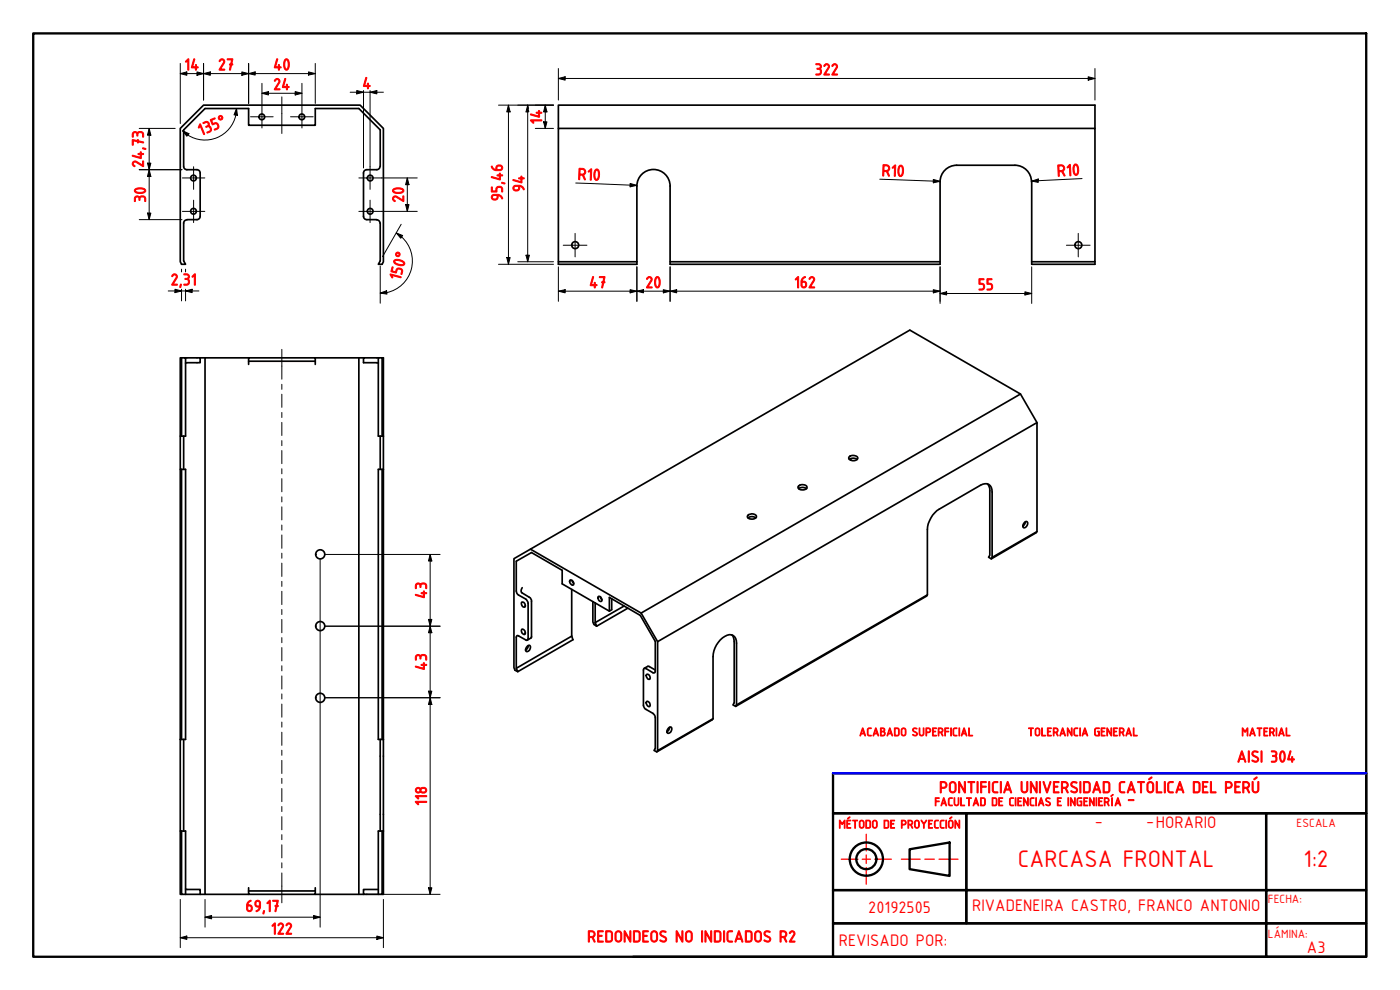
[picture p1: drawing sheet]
<svg xmlns="http://www.w3.org/2000/svg" width="420mm" height="297mm" viewBox="0 0 420 297" stroke-linecap="round" stroke-linejoin="round" font-family="sans-serif">
<!-- layer: Visible (ISO) -->
<g fill="none" stroke="#000" stroke-width=".51">
<path d="M167.6 38.5v-7h161v7M56.1 50.9h3a.98 .98 0 0 1 1 1v13M110.1 50.9a.98 .98 0 0 0-1 1v13M114 49.9a.98 .98 0 0 1-.9 1h-3M114.1 49.9v-10.9l-6.4-6.4h-13.1v5h-20v-5h-13.1l-6.4 6.4v10.9a.99 .99 0 0 0 1 1M287.1 49.6h17.5a5 5 0 0 1 5 5M287.1 49.6a5 5 0 0 0-5 5v24.7h-81v-23.5a5 5 0 0 0-5-5 5 5 0 0 0-5 5v23.5h-23.5v-.8M309.6 54.5v24.8h19v-.8M56.1 66a.99 .99 0 0 0-1 .9v11.4l.6 1h-1.2l-.4-.8v-40l7-7h47l7 7v40l-.4 .8h-1.2l.6-1v-11.4M60.1 64.9a.98 .98 0 0 1-1 1h-3M109.1 64.9a.98 .98 0 0 0 1 1M110.1 65.9h3"/>
<path d="M113.1 66a.98 .98 0 0 1 .9 .9M191.1 78.5h-23.5v-40h161v40h-19M201.1 78.5h81M54.5 107.4h1.2v23.5h-1.6v9.9h1.6v81.1h-1.6M54.5 107.4h-.4v23.5M54.5 107.4v23.5M55.7 107.4h4.4v1.4l-4.4 .2M60.1 107.4h1.4M74.6 107.4h-13.1v160.9h13.1M74.6 108.4v-1h20v1M94.6 107.4h13.1v160.9h-13.1M94.6 108.4h-20v.9"/>
<path d="M94.6 108.4v.9M107.7 107.4h1.4M113.5 107.4h-4.4v1.4l4.4 .2M114.7 107.4h.4v160.9h-.4M306.3 118.2l-113.9 65.7M55.1 130.9v9.9M114.1 130.9v9.9M114.7 130.9v-23.5h-1.2v23.5h1.6M254.8 137.1l1.2-.5a1.23 1.23 0 0 1 1.4 1 1.62 1.62 0 0 1-2.7-.2zM254.9 137.8l1.1-.3 1.2 .3M255.3 137.6v.5M311.2 126.8l-4.9-8.6-33.3-19.2-113.8 65.8"/>
<path d="M54.1 140.8v81.1M54.5 140.8v81.1M114.7 140.8v81.1M115.1 140.8h-1.6v81.1h1.6M224.4 154.7l.7-.4a1.27 1.27 0 0 1 1.9 .9 1.68 1.68 0 0 1-2.7-.3zM224.5 155.4l1.2-.4 1.1 .4M239.6 145.9a1.72 1.72 0 0 1 2.6 .2 1.49 1.49 0 0 1-2.4 .6l-.3-.5zM239.6 146.6l1.3-.4 1.2 .4M296.4 145.2l.7 1.4v20l-.4 .6 .8 .5 .3-.5v-19.6a2.13 2.13 0 0 0-1.1-2.3 2.13 2.13 0 0 0-2.4 .3l-12.4 7.2a7.9 7.9 0 0 0-3.6 6.1v19.6l-.2 .4-57.3 33M307.5 156.8l.5-.4a1.02 1.02 0 0 1 .2 1.3 1.02 1.02 0 0 1-1.2 .5v-.7zM307.7 156.6l-.2 .7-.5 .6M311.2 159.5l-.3 .4-13.4 7.8"/>
<path d="M156.7 176.3l-.2 .4a.86 .86 0 0 0 .2 1.2l2.4 1.5 .4 .7v11.2l-1.3 .8M171 174.2a.87 .87 0 0 1 1 .3 .87 .87 0 0 1 0 1.1l-.8-.5zM171.6 176.8v14.1M171.6 174.2l.5 .9M179.5 179.1a.88 .88 0 0 1 1 .3 .88 .88 0 0 1-.1 1.1 1.05 1.05 0 0 1-.9-1.4zM180.1 179.1l.6 .8M183.6 179.7v3.2l-.7 .5-14.2-8.2v-4.1l-9.2-5.3-4.6 2.6 .1 9.3 .6 .8 2.2 1.3 .7 1.2v10.6l-.4 .5-2.7-1.4-.4 .2-.1 9.6 16.7-9.6M278.3 178.5l-57.3 33M297.8 167.2l13.4-7.7v-32.7l-113.8 65.7v32.7l16.6-9.6M156.7 188.8a1.02 1.02 0 0 1 .8 1.6h-.3a1.08 1.08 0 0 1-.5-1.6zM156.7 180.6a.98 .98 0 0 1 .8 1.6 .98 .98 0 0 1-.8-1.6zM158.2 193.9l.7-.3a1.05 1.05 0 0 1 .1 1.3 1.05 1.05 0 0 1-1.2 .4v-.7z"/>
<path d="M158.5 193.7l-.2 .8-.6 .6M171.6 190.9l.4 1-16.6 9.6-.5-1M177.9 180.5v6.1l.3 .8 .9 .5-.5-1.1M178.6 180.9v5.9M182.9 183.4v-4.2l9.3 5.4 4.5 7.9-.1 9.2-.6 .2-2.1-1.3-.5-.1-.3 .5 .1 10.9 .3 .7 2.5 1.4 .5 .6 .2 .7v9.3l-.4 .6 .8 .4 16.6-9.6 .3-.4M187.3 181.8l-8.7 5M188.4 182.5l-9.3 5.4M197.4 192.5l-5-8.6-33.2-19.1-5 2.8v32.7l.4 .8 .8 .4M219.6 190.5l.6 .9 .1 1.1v18.4l-.3 .6 .8 .4 .2-.4M193.4 200.5l1.2-.6 2.1 1.1M194 210.6a.92 .92 0 0 1 1 .3 .92 .92 0 0 1-.1 1.1 1.15 1.15 0 0 1-.9-1.4zM194 202.4a.89 .89 0 0 1 1 .4 .89 .89 0 0 1-.1 1 1.13 1.13 0 0 1-.9-1.4z"/>
<path d="M200.7 218.4l.6-.3a1.05 1.05 0 0 1 .1 1.3 1.05 1.05 0 0 1-1.2 .4v-.7zM200.9 218.2l-.2 .8-.5 .6M221 211.5v-18.5a2.13 2.13 0 0 0-1-2.3 2.13 2.13 0 0 0-2.4 .2 7.5 7.5 0 0 0-3.6 6.1v18.6M54.1 221.9v27.5h1.6v18.9M55.1 221.9v27.5M114.1 221.9v27.5M197.4 225.2l-.3 .4M54.1 249.4v18.9h.4M54.5 249.4v18.9h1.2M114.7 249.4v18.9h-1.2M115.1 249.4h-1.6v18.9M55.7 268.3h4.4"/>
<path d="M55.7 266.7l4.4 .2v1.4M60.1 268.3h1.4M74.6 267.3v1h20v-1M74.6 266.4v.9M94.6 266.4v.9h-20M107.7 268.3h1.4M113.5 266.9h-4.4v1.4h4.4"/>
<circle cx="78.6" cy="35.1" r=".86"/>
<circle cx="90.6" cy="35.1" r=".86"/>
<circle cx="58.1" cy="53.4" r=".86"/>
<circle cx="111.1" cy="53.4" r=".86"/>
<circle cx="58.1" cy="63.4" r=".86"/>
<circle cx="111.1" cy="63.4" r=".86"/>
<circle cx="172.6" cy="73.6" r="1.05"/>
<circle cx="323.6" cy="73.6" r="1.05"/>
<circle cx="96.1" cy="166.3" r="1.37"/>
<circle cx="96.1" cy="187.9" r="1.37"/>
<circle cx="96.1" cy="209.4" r="1.37"/>
</g>
<!-- layer: Border (ISO) -->
<g fill="none" stroke="#000" stroke-width=".7">
<path d="M10 10h400v277.1h-400zM250 232h160v12h-160zM250 244h40v23.1h-40zM273 254.8l12-2v10l-12-2zM290 244h90v23.1h-90zM380 244h30v23.1h-30zM250 277h130v10.1h-130zM250 267.1h40v9.9h-40zM290 267.1h90v9.9h30v-9.9h-30v9.9h-90zM380 277h30v10.1h-30zM190 287.1h60"/>
<circle cx="260" cy="257.8" r="5"/>
<circle cx="260" cy="257.8" r="3"/>
</g>
<path d="M252.5 257.8h5M258.8 257.8h2.4M260 250.3v5M260 256.5v2.6M262.5 257.8h5M270.5 257.8h5.7M277.6 257.8h2.8M281.8 257.8h5.7M260 260.3v5" fill="none" stroke="#f00" stroke-width=".38"/>
<!-- layer: Dimension (ISO) -->
<g fill="none" stroke="#000" stroke-width=".3">
<path d="M54.1 19v18.1M61.1 19v11M74.6 19v12M94.6 19v12M41.8 38.5h10.8M44.8 38.5l.5 2.1h-1zM44.8 38.5v27.4M54.1 22.1l2-.5v1zM54.1 22.1h40.5M54.8 39.2l1.9 .9-.6 .8zM54.8 39.2l1.6 1.3M59.1 21.6l2 .5-2 .5z"/>
<path d="M61.1 22.1l2-.5v1zM71 32.6l.2 2-1-.1zM71 32.6a9.5 9.5 0 0 1-14.7 7.9M72.6 21.6l2 .5-2 .5zM74.6 22.1l2-.5v.9zM78.6 28l2-.5v1zM78.6 28h12M78.6 25v6.7M88.6 27.5l2 .5-2 .5zM90.6 25v6.7M92.6 21.6l2 .5-2 .4zM105.1 27.7h10"/>
<path d="M107.1 27.2l2 .5-2 .5zM109.1 27.2v23.2M111.1 27.7l2-.5v1zM111.1 27.2v22.8M149.6 31.5h16.5M152.6 31.5l.5 2.1h-1zM152.6 31.5v47.8M158.4 31.5v47M158.4 31.5l-.5 2.1h.7M158.4 31.5l.2 1.1M160.7 38.5h5.4M163.1 36.6h1l-.5 1.9z"/>
<path d="M163.6 31.5l.5 2.1h-1zM163.6 31.5v7M167.6 23.5l2-.5v1.1zM167.6 20.6v9.4M167.6 23.5h161M326.6 23l2 .5-2 .6zM328.6 20.6v9.4M41.8 50.9h12.8M44.3 48.9h1l-.5 2zM44.8 50.9l.5 2h-1zM114.5 53.4h10.7M122.2 53.4l.5 2h-1z"/>
<path d="M122.2 53.4v10M172.8 54.9l18.3 .7M189.1 55l2 .6-2 .5zM264 53.8l18.1 .6M280.1 53.8l2 .6-2 .4zM309.6 54.3l2-.6v1zM324.7 53.6l-15.1 .7M41.8 65.9h12.8M44.3 63.9h1l-.5 2zM114.1 79.8v11.2M114.5 63.4h10.7M118.9 69.9l1.9 .8-.5 .8z"/>
<path d="M118.9 69.9l1.6 1.2M120.4 67.3l-5.6 9.7M120.5 71.1a9.7 9.7 0 0 1 2.9 9.7 9.7 9.7 0 0 1-7.3 7M121.7 61.4h1l-.5 2zM149.6 79.3h16.5M152.1 77.3h1l-.5 2zM155.4 78.5h10.7M157.9 76.6h1l-.5 1.9zM50.5 87.3h9.2M52.5 86.8l2 .5-2 .5zM54.5 80.8v.8M54.5 86.8v3.5"/>
<path d="M55.7 87.3l2-.5v1zM55.7 80.8v.8M55.7 86.8v3.5M114.1 87.9l1.9-.7 .1 1.1zM116.1 87.7l-2 .2M167.6 87.4l2-.5v1zM167.6 87.4h114.5M167.6 80.1v10.3M189.1 86.9l2 .5-2 .5zM191.1 87.4l2-.5v1zM191.1 80.1v10.3M199.1 86.9l2 .5-2 .5z"/>
<path d="M201.1 87.4l2-.5v1zM201.1 80.1v10.3M280.1 86.9l2 .5-2 .5zM282.1 88.1l2-.5v.9zM282.1 80.1v10.9M282.1 88.1h27.5M307.6 87.6l2 .5-2 .4zM309.6 80.1v10.9M96.1 167.9v110.3M97.6 166.4h34.5M129.1 166.4l.5 1.9h-1zM129.1 166.4v101.9"/>
<path d="M97.6 187.9h34.5M128.6 185.9h1l-.5 2zM129.1 187.9l.5 2h-1zM97.6 209.3h34.5M128.6 207.4h1l-.5 1.9zM129.1 209.3l.5 2.1h-1zM54.1 269.9v14.4M61.5 275.2l2-.5v1zM61.5 275.2h34.6M61.5 269.9v8.3M94.1 274.7l2 .5-2 .5zM109.2 268.3h22.9"/>
<path d="M115.1 269.9v14.4M128.6 266.4h1l-.5 1.9zM54.1 281.4l2-.6v1.1zM54.1 281.4h61M113.1 280.8l2 .6-2 .5z"/>
</g>
<g fill="#000">
<path d="M54.1 22.1l2-.5v1z" fill-rule="evenodd"/>
<path d="M59.1 21.6l2 .5-2 .5z" fill-rule="evenodd"/>
<path d="M61.1 22.1l2-.5v1z" fill-rule="evenodd"/>
<path d="M71 32.6l.2 2-1-.1z" fill-rule="evenodd"/>
<path d="M72.6 21.6l2 .5-2 .5z" fill-rule="evenodd"/>
<path d="M74.6 22.1l2-.5v.9z" fill-rule="evenodd"/>
<path d="M78.6 28l2-.5v1z" fill-rule="evenodd"/>
<path d="M88.6 27.5l2 .5-2 .5z" fill-rule="evenodd"/>
<path d="M92.6 21.6l2 .5-2 .4z" fill-rule="evenodd"/>
<path d="M107.1 27.2l2 .5-2 .5z" fill-rule="evenodd"/>
<path d="M111.1 27.7l2-.5v1z" fill-rule="evenodd"/>
<path d="M152.6 31.5l.5 2.1h-1z" fill-rule="evenodd"/>
<path d="M158.4 31.5l.5 2.1h-1z" fill-rule="evenodd"/>
<path d="M163.1 36.6h1l-.5 1.9z" fill-rule="evenodd"/>
<path d="M163.6 31.5l.5 2.1h-1z" fill-rule="evenodd"/>
<path d="M167.6 23.5l2-.5v1.1z" fill-rule="evenodd"/>
<path d="M326.6 23l2 .5-2 .6z" fill-rule="evenodd"/>
<path d="M44.3 48.9h1l-.5 2z" fill-rule="evenodd"/>
<path d="M44.8 50.9l.5 2h-1z" fill-rule="evenodd"/>
<path d="M44.8 38.5l.5 2.1h-1z" fill-rule="evenodd"/>
<path d="M54.8 39.2l1.9 .9-.6 .8z" fill-rule="evenodd"/>
<path d="M122.2 53.4l.5 2h-1z" fill-rule="evenodd"/>
<path d="M189.1 55l2 .6-2 .5z" fill-rule="evenodd"/>
<path d="M280.1 53.8l2 .6-2 .4z" fill-rule="evenodd"/>
<path d="M309.6 54.3l2-.6v1z" fill-rule="evenodd"/>
<path d="M44.3 63.9h1l-.5 2z" fill-rule="evenodd"/>
<path d="M118.9 69.9l1.9 .8-.5 .8z" fill-rule="evenodd"/>
<path d="M121.7 61.4h1l-.5 2z" fill-rule="evenodd"/>
<path d="M152.1 77.3h1l-.5 2z" fill-rule="evenodd"/>
<path d="M157.9 76.6h1l-.5 1.9z" fill-rule="evenodd"/>
<path d="M52.5 86.8l2 .5-2 .5z" fill-rule="evenodd"/>
<path d="M55.7 87.3l2-.5v1z" fill-rule="evenodd"/>
<path d="M114.1 87.9l1.9-.7 .1 1.1z" fill-rule="evenodd"/>
<path d="M167.6 87.4l2-.5v1z" fill-rule="evenodd"/>
<path d="M189.1 86.9l2 .5-2 .5z" fill-rule="evenodd"/>
<path d="M191.1 87.4l2-.5v1z" fill-rule="evenodd"/>
<path d="M199.1 86.9l2 .5-2 .5z" fill-rule="evenodd"/>
<path d="M201.1 87.4l2-.5v1z" fill-rule="evenodd"/>
<path d="M280.1 86.9l2 .5-2 .5z" fill-rule="evenodd"/>
<path d="M282.1 88.1l2-.5v.9z" fill-rule="evenodd"/>
<path d="M307.6 87.6l2 .5-2 .4z" fill-rule="evenodd"/>
<path d="M129.1 166.4l.5 1.9h-1z" fill-rule="evenodd"/>
<path d="M128.6 185.9h1l-.5 2z" fill-rule="evenodd"/>
<path d="M129.1 187.9l.5 2h-1z" fill-rule="evenodd"/>
<path d="M128.6 207.4h1l-.5 1.9z" fill-rule="evenodd"/>
<path d="M129.1 209.3l.5 2.1h-1z" fill-rule="evenodd"/>
<path d="M61.5 275.2l2-.5v1z" fill-rule="evenodd"/>
<path d="M94.1 274.7l2 .5-2 .5z" fill-rule="evenodd"/>
<path d="M128.6 266.4h1l-.5 1.9z" fill-rule="evenodd"/>
<path d="M54.1 281.4l2-.6v1.1z" fill-rule="evenodd"/>
<path d="M113.1 280.8l2 .6-2 .5z" fill-rule="evenodd"/>
</g>
<!-- layer: Center Mark (ISO) -->
<g fill="none" stroke="#000" stroke-width=".3">
<path d="M75.2 35h6.8M78.6 31.7v6.7M87.2 35h6.8M90.6 31.7v6.7M54.7 53.4h6.8M58.1 50v6.8M107.7 53.4h6.8M111.1 50v6.8M54.7 63.4h6.8M58.1 60.1v6.7M107.7 63.4h6.8M111.1 60.1v6.7"/>
<path d="M169 73.6h7.1M172.6 70v7.1M320 73.6h7.2M323.6 70v7.1"/>
</g>
<!-- layer: Centerline (ISO) -->
<g fill="none" stroke="#000" stroke-width=".3">
<path d="M84.6 29.1v11M84.6 104.8v9M84.6 115.3v1.5M84.6 118.3v3.9M84.6 123.7v1.6M84.6 126.7v4M84.6 132.2v1.5M84.6 135.2v3.9M84.6 140.6v1.6M84.6 143.6v4M84.6 149.1v1.5M84.6 152.1v3.9"/>
<path d="M84.6 157.5v1.6M84.6 160.5v4M84.6 166v1.5M84.6 169v4M84.6 174.4v1.5M84.6 177.4v4M84.6 182.9v1.5M84.6 185.9v4M84.6 191.3v1.5M84.6 194.3v4M84.6 199.8v1.5M84.6 202.8v3.9"/>
<path d="M84.6 208.2v1.5M84.6 211.3v3.9M84.6 216.6v1.6M84.6 219.7v3.9M84.6 225.1v1.5M84.6 228.1v4M84.6 233.5v1.6M84.6 236.6v3.9M84.6 242v1.5M84.6 245v4M84.6 250.4v1.6M84.6 253.5v3.9"/>
<path d="M84.6 258.9v1.5M84.6 261.9v9"/>
</g>
<!-- layer: Border (ISO) -->
<path d="M250 232h160" fill="none" stroke="#00f" stroke-width=".7"/>
<g font-size="7.7" fill="#f00">
<text x="305.5" y="260.3">CARCASA FRONTAL</text>
<text x="391.2" y="260.3">1:2</text>
</g>
<g font-size="5.4" fill="#f00">
<text x="328.5" y="247.8">-</text>
<text x="344" y="247.8">-HORARIO</text>
<text x="260.5" y="273.8">20192505</text>
<text x="291.7" y="273.4">RIVADENEIRA CASTRO, FRANCO ANTONIO</text>
<text x="251.7" y="283.8">REVISADO POR:</text>
<text x="392.2" y="286.1">A3</text>
</g>
<g font-size="5.3" fill="#f00">
<text x="55.3" y="21.1">14</text>
<text x="65.4" y="21.1">27</text>
<text x="82" y="21.1">40</text>
<text x="244.5" y="22.5">322</text>
<text x="82" y="27">24</text>
<text x="108.7" y="26.7">4</text>
<text x="60.2" y="40.8" transform="rotate(-23 60.2 40.8)">135°</text>
<text x="162.6" y="37.3" transform="rotate(-90 162.6 37.3)">14</text>
<text x="43.1" y="50.3" transform="rotate(-90 43.1 50.3)">24,73</text>
<text x="173.3" y="53.9" transform="rotate(2 173.3 53.9)">R10</text>
<text x="264.5" y="52.8" transform="rotate(2 264.5 52.8)">R10</text>
<text x="317.2" y="52.9" transform="rotate(-3 317.2 52.9)">R10</text>
<text x="157.4" y="57.6" transform="rotate(-90 157.4 57.6)">94</text>
<text x="43.8" y="60.8" transform="rotate(-90 43.8 60.8)">30</text>
<text x="121.2" y="60.8" transform="rotate(-90 121.2 60.8)">20</text>
<text x="150.9" y="60.4" transform="rotate(-90 150.9 60.4)">95,46</text>
<text x="51.2" y="85.6">2,31</text>
<text x="120.1" y="84.4" transform="rotate(-75 120.1 84.4)">150°</text>
<text x="176.8" y="86.4">47</text>
<text x="193.7" y="86.4">20</text>
<text x="238.3" y="86.4">162</text>
<text x="293.4" y="87">55</text>
<text x="128.1" y="179.7" transform="rotate(-90 128.1 179.7)">43</text>
<text x="128.1" y="201.2" transform="rotate(-90 128.1 201.2)">43</text>
<text x="371.2" y="228.7">AISI 304</text>
<text x="281.8" y="237.9">PONTIFICIA UNIVERSIDAD CATÓLICA DEL PERÚ</text>
<text x="128.1" y="241.8" transform="rotate(-90 128.1 241.8)">118</text>
<text x="338.3" y="241.1">-</text>
<text x="73.7" y="273.5">69,17</text>
<text x="81.3" y="280.3">122</text>
<text x="176.2" y="282.7">REDONDEOS NO INDICADOS R2</text>
</g>
<g font-size="3.9" fill="#f00">
<text x="389.1" y="248">ESCALA</text>
<text x="380.5" y="271.1">FECHA:</text>
<text x="380.5" y="281.5">LÁMINA:</text>
</g>
<g font-size="3.8" fill="#f00">
<text x="257.8" y="220.8">ACABADO SUPERFICIAL</text>
<text x="308.4" y="220.8">TOLERANCIA GENERAL</text>
<text x="372.6" y="220.8">MATERIAL</text>
<text x="280.4" y="241.8">FACULTAD DE CIENCIAS E INGENIERÍA</text>
<text x="251.7" y="248.5">MÉTODO DE PROYECCIÓN</text>
</g>
</svg>
